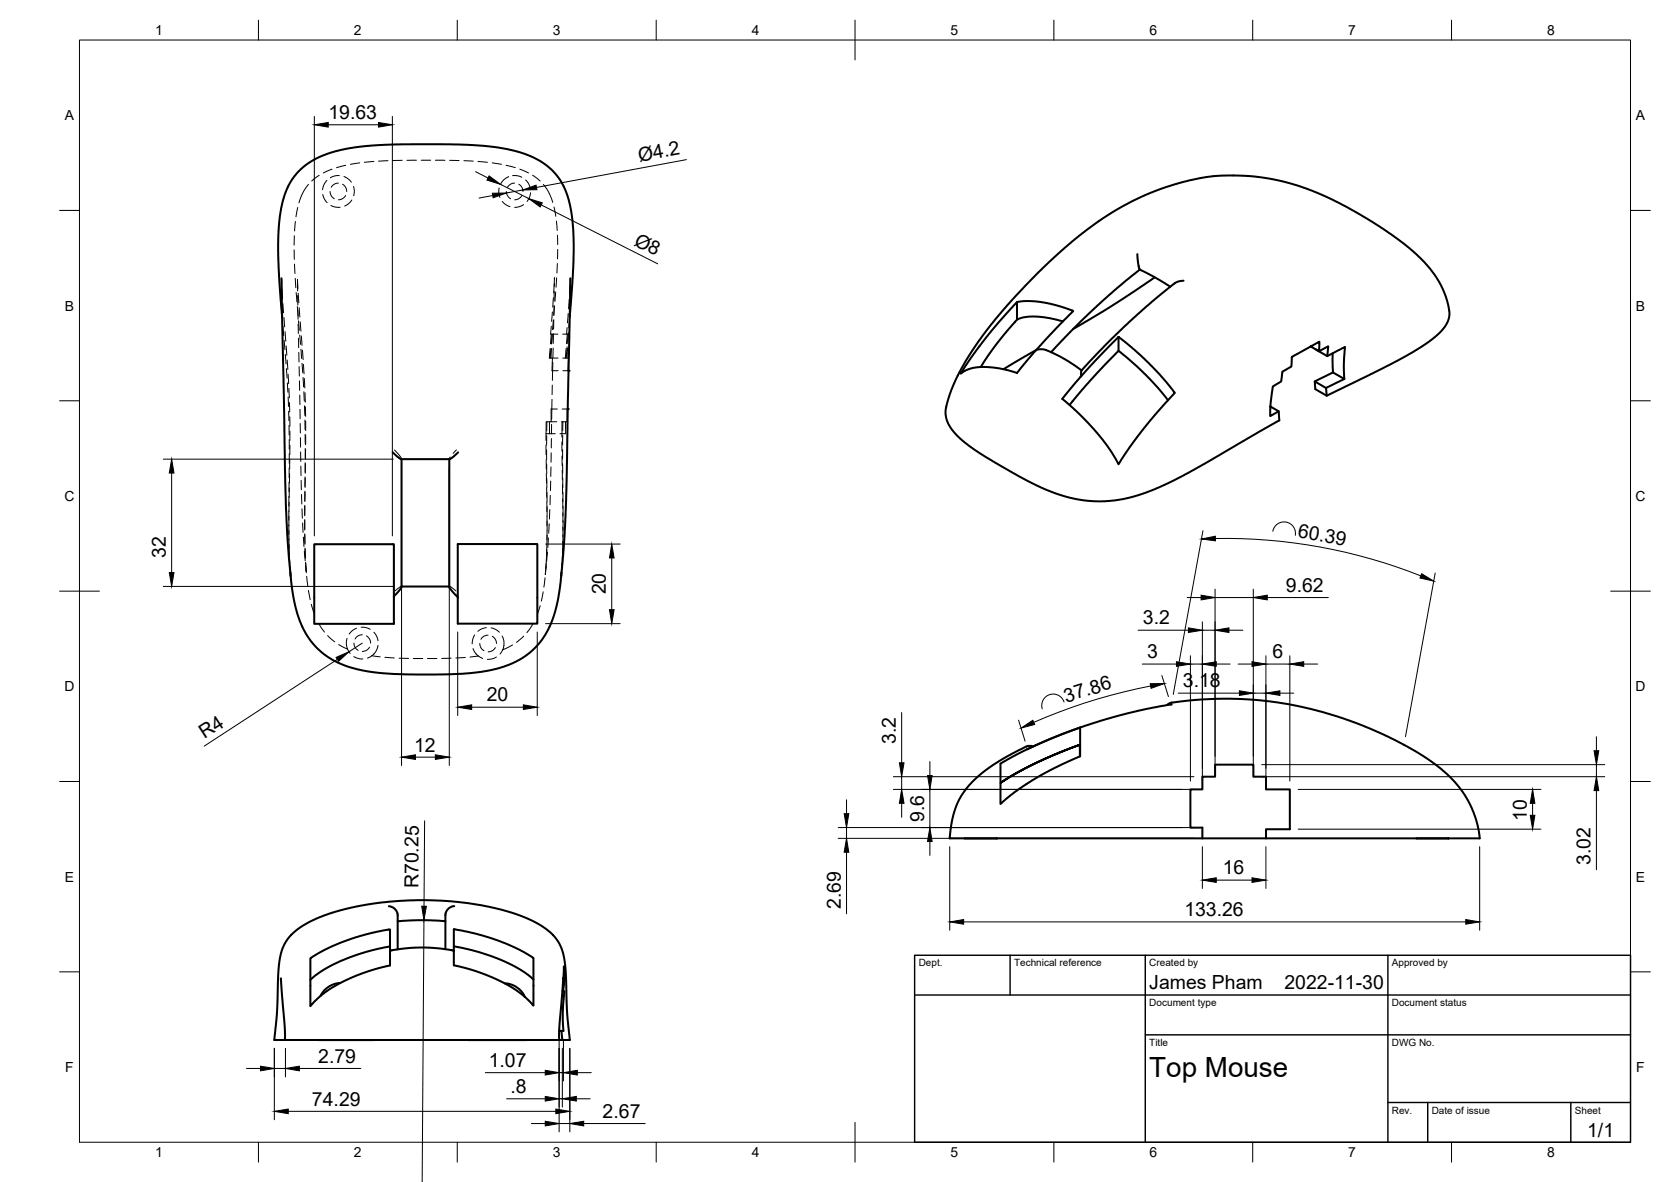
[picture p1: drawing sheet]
<svg xmlns="http://www.w3.org/2000/svg" width="420mm" height="297mm" viewBox="0 0 420 297" stroke-linecap="round" stroke-linejoin="round" font-family="sans-serif">
<!-- layer: Visible -->
<g fill="none" stroke="#000" stroke-width=".51">
<path d="M70.8 69.9l1.1 56.4 .4 9.4 .8 9.1M70.9 79.6l-.8-12.2-.2-6.3 .2-3.9 .6-4.7 .8-3.3 1.1-2.6 1.3-2.2 1.7-1.9 2.4-1.8 2.8-1.4 3.6-1.3 3-.7 4.8-.6 11.6-.5 15.1 .3 5.4 .4 3.2 .6 3.3 .8 3.5 1.4 3 1.8 2.2 2 1.5 2 1.4 2.9 .9 3.1 .6 3.4 .3 5v5.4l-.9 14.3M143.4 69.9l-1.1 55.8-.5 10.6-.7 8.5M255.5 76.2l.2-.3 1.6-.2 3.9 .1 5.1 1.1 3.6 1.3-7.6 7.8-6.6 7.7-4.6-1.2-4-.3-3 .4-1.5 .6-1 .7 2.8-4.3 3.7-5zM255.7 75.9v4.4M286 63.9l.2 2.4 .4 1.4M286.6 67.8l-5.7 4.6-5 4.4-6.6 6.4-5 5.3M286.6 67.7l3.6 1.9 4.1 2.5M290.4 69.7l-10.9 7.2-9.6 5.8M297.6 70.6l-1 .1-1.2 .5-7.3 5.9-8.4 7.8-7.8 8.2M260.6 87.9l-8.3 4.9M260.6 87.9l2.1-.1 2.2 1 3.6 1.9 3.4 2.4"/>
<path d="M267.3 80.8l-3.6-.9-3.1-.3-2.7 .1-1.8 .4a8.4 8.4 0 0 0-2.6 2.7l-3.6 4.5-3.3 4.9M281.2 84.7l4 3.2 3.5 3.2 3.1 3.2 3.2 3.9a.59 .59 0 0 1 .3 .5 .59 .59 0 0 1-.4 .6l-3.8 4.2-4 4.8-3.1 4.1-2.8 4.3-2.1-3.6-3.3-4.3-4.1-4.4-4.6-4.2 4.7-5.6M281.2 84.7l-9.4 9.9 .1-1.5M281.2 84.7v3.5M329.6 87.1l2 1.2 .1-2.4-6.9 3.8-.1 2.4-1.1 .7a1.57 1.57 0 0 0-1.3 1.8v.4a1.43 1.43 0 0 1-1.2 1.5l-1.1 .6-.6 4.7v2.8l2.1-1.2-2.1-1.2M330.9 87.8l2.8 1.7 4.5-2.3-.3 4.7 .1 3.3M331.6 88.3l2.4-1.3-.3 2.5M333.6 99.4l-.2-1.9-2.8-1.7 .1 2 2.9 1.6 14.2-6.9 5.7-3 4.4-2.6 3.9-3.1 1.1-1.2 .9-1.3 .6-2.2-.5-3.5-1.4-3.6-1.8-2.9-1.9-2.5-2.6-2.7-2.7-2.3-3.6-2.6-4.8-3.2-8.6-4.9-3.6-1.7-4.3-1.8-7-2-6.4-1.1-3.6-.2h-4.6l-3.7 .4-5.5 1.1-5.6 1.7-5.2 2.1-4.9 2.6-4.6 2.7-4.3 3.1-5.3 4.3-6.6 6.1-6.1 6.3-4.9 5.7-4.3 5.7-3.1 4.7-2.4 4.5-1.9 4.7-.7 2.6-.2 1.6 .4 1.6 1 2 1.5 1.8 1.9 1.7 5.4 3.8 8.6 4.9 6.2 3.1 5.4 1.9 4.4 .9 4.6 .3 4.1-.4 3.8-.8 4.6-1.6 5.5-2.4 7.6-4.2 19-11-.2-2.2M335.1 88.8l.1 4.8 2.8 1.6M335.2 93.6l-4.6 2.2M338 95.2l-4.6 2.3M98.7 113.7l2.2 1.7h12.2l2.1-1.7"/>
<path d="M101 115.4v32.1l-2 2.3M113 115.4v32.1l1.8 2.3 .3 .2v-13.3h19.4a.47 .47 0 0 1 .6 .1 .47 .47 0 0 1 0 .6v19.3h-20v-6.7M293.7 100.6l-2.2-2.8-3.1-3.3-2.9-2.8-4.3-3.5-6.7 7-5.6 6.6M79 136.8h20v20h-19.3a.46 .46 0 0 1-.6-.1 .46 .46 0 0 1-.1-.5zM73 143.8l.4 4 .7 3.7 1.4 4.8 1.4 2.9 .9 1.4 1.7 2 1.4 1.4 1.9 1.3 2.2 1.2 4.6 1.6 5.6 1 9.2 .4 11.8-.2 4.7-.4 5.6-1.3 3-1.2 2.5-1.5 1.9-1.5 1.9-2 1.4-2 1.3-2.5 .9-2.5 .8-3.1 1-7.5M101 147.4h12M293.5 177.2a5.6 5.6 0 0 1 3.5-.9l5.1-.5 8.1-.2 7 .4 6.1 .9 6.5 1.3 6.3 1.8 6.7 2.4 5.2 2.2 5.9 3 4 2.4 4.6 3.4 3.2 3.1 2.5 3.1 1.9 3.5 1.4 4.2 .6 3.4h-69.8M294.6 177l-8.4 1.6-9.7 2.6-9.5 3.3-8.7 3.8 6.3-2.8 7-2.7M259.8 187.6a3.8 3.8 0 0 0-3.3 .8l-4 2.1-4.5 2.9-2.6 2.1-2.4 2.6-1.3 1.9-1.4 3-1 3.6-.5 4.1h63.5M271.6 187.1l-6.1 2.4-5.2 2.3-4.5 2.3-4.2 2.7 4-2.5 4.2-2.2 5.1-2.4 6.6-2.5v2.9M271.6 182.9v6.2a1.05 1.05 0 0 1-1 1.4l-6.1 2.8-4.7 2.6-4.7 3.2-3.5 2.9v-9.8a.54 .54 0 0 1 .6-.7l6.1-3.2M271.6 182.8v.1"/>
<path d="M242.6 210.7h8.1M242.6 210.7h.1M250.6 210.7h.1M250.7 210.7h.1M302.3 210.7v-2.7h-3v-9.6h3v-3.2h3.2v-3h9.7v3h3.1v3.2h6v10h-6v2.3M356.2 210.7h8M356.2 210.7h.1M364.2 210.7h.1M73.3 234.9l1.9-1.6 1.8-1.2 2.4-1.2 3-1.2 6.8-1.8 8.7-1.3 9.3-.4 7.7 .4 8.1 1.3 3.7 .9 4.4 1.4 4.4 2 2.4 1.7 1.9 1.9 1.5 2.8 .4 1.5 .4 2.7 .5 11.6 .7 7h-74.3l.7-7.1 .2-8.6 .3-4 .9-3.6 1.1-2zM97.8 227.7l1.3 .5 .5 .6 .3 .8 .1 9M98.1 237.8l-6 1.4-5.9 2.1-4.8 2.4-3.4 2.5M98.1 239l3.4-.6 3.8-.3 3.5 .1 4.9 .6a.26 .26 0 0 0 .4 .1 .26 .26 0 0 0 0-.4v-5h.2l5.7 1.2 5 1.6 4.6 1.9 3.9 2.1a1.17 1.17 0 0 1 .6 1.5v10.9l-3.2-3-4-2.6-3-1.4-3.7-1.5-5.3-1.5a.63 .63 0 0 1-.7-.2 .63 .63 0 0 1-.1-.7v-2.8"/>
<path d="M112 231.5l-7.1-.2-4.9 .2M114.1 237.8l6 1.4 5.9 2 4.6 2.4 3.5 2.5M114.2 227.7l-1.3 .5-.5 .6-.4 .8v8.9M70.6 245.9l1 12.3v3.2M78 240.8l4.2-2.4 5.2-2.2 5.9-1.7 4.8-.9v9l-3.5 .9-3.4 1.1-5.7 2.5-2.5 1.4-2.1 1.5-2.9 2.8zM85.6 247l-1.6 .3-1.6 .8-1.1 1-.7 1.2M126.9 247.1l1.5 .3 1.5 .7 1.2 1 .9 1.4M140.6 259.1h.6l.2 2.3M141.6 246l.2-3.1h.2v.1l-.1 1.9a.82 .82 0 0 1-.3 1l-.9 11.6-.1 3.9M141.6 249.1h.3l-.4 5.2 .2 4.8h-.5M141.8 245.9l-.2 3.2h-.2M80.1 261.4h6"/>
<path d="M80.1 261.4h.1M86.1 261.4h8M86.1 261.4h.1M94.1 261.4h.1M117.8 261.4h8M117.8 261.4h.1M125.8 261.4h6.6M125.8 261.4h.1M132.4 261.4h.1"/>
</g>
<!-- layer: Hidden -->
<g fill="none" stroke="#000" stroke-width=".25">
<path d="M74 59.2v2.4M74.3 55.7l-.2 2.3M74.9 52.1l-.5 2.4M77.6 46.3l-1.4 2-1 2.7M80.3 44.1l-1.9 1.4M81.2 48.9l.4 1.1 .7 .9M82.2 45.3l-.8 1.1-.3 1.3M83 48.1l.2 1 .9 .8M83.2 51.6l.9 .4 1.4 .1M83.5 42.5l-2.2 1M85.1 46l-1.1 .3-.7 .8M85.3 44.1l-1.1 .1-1.1 .5"/>
<path d="M86.1 46.3l.7 .7 .4 1.1M86.5 44.4l1.1 .6 .7 .8M86.9 49.1l-.9 .9-.9 .2M86.9 41.5l-2.3 .6M88.5 50.3l-.8 .9-1 .6M88.9 46.8l.2 1.1-.2 1.3M90.4 40.9l-2.3 .4M94 40.6l-2.4 .2M97.6 40.4l-2.4 .1M101.1 40.3l-2.3 .1M104.7 40.3h-2.4M105.9 40.3h2.4"/>
<path d="M109.5 40.3h2.4M113.1 40.3l2.3 .1M116.6 40.4l2.4 .1M120.2 40.6l2.4 .2M123.7 40.9l2.4 .4M125.5 47.3l-.1 1.1 .3 1.2M126.3 50.6l.9 .9 1 .4M127.3 41.5l2.3 .6M127.3 48.1l.3 1 .8 .8M127.9 44.4l-1.2 .7-.8 1.1M128.9 44.1l1.2 .1 1.1 .3M129.4 46l-1 .3-.8 .8"/>
<path d="M130.5 46.3l.7 .7 .3 1.1M130.7 42.5l2.2 1M131.2 49.1l-.9 .9-.9 .2M131.7 51.4l-1.1 .5-1.2 .2M132.2 45.2l.7 1 .4 1.1M133.4 48.4l-.3 1.3-.6 .9M133.9 44.1l1.9 1.4M136.6 46.3l1.4 2 1 2.6M139.3 52l.4 2.4M139.9 55.5l.2 2.4M140.2 59.1v2.4M70.8 69.9v1.6"/>
<path d="M70.9 72.7l.2 2.3M70.9 79.6l.1 1.2M71.1 76.2l.2 2.4M71.4 79.8l.2 2.4M74 62.8v2.4M74 66.4l.2 2.3M74.2 69.9l.2 2.4M74.5 73.5l.2 2.4M74.8 77.1l.2 2.3M74.8 70.7v2.4M74.8 70.2l.1 2.3M74.8 74.3l.1 2.4"/>
<path d="M74.9 77.9l.1 2.3M75 73.7l.1 2.4M75.2 77.3l.2 2.4M138.9 78.4l-.2 2.4M139.1 74.8l-.1 2.4M139.3 76.8v2.3M139.3 71.3l-.1 2.3M139.4 73.2l-.1 2.4M139.4 70.1v-.3v2.2M139.4 76.9l-.2 2.4M139.7 73.4l-.2 2.4M140 69.8l-.2 2.4"/>
<path d="M140.1 66.2l-.1 2.4M140.2 62.7v2.4M142.9 78.8l-.2 2.3M143.1 75.2l-.1 2.4M143.3 79.6l-.3 2.8M143.3 71.6l-.1 2.4M143.4 69.9v.5M71.1 82l.2 2.3M71.4 85.5l.2 2.4M71.7 83.3l.2 2.4M71.7 89.1l.2 2.3M71.9 86.9l.2 2.4"/>
<path d="M72 92.6l.2 2.4M72.2 90.5l.2 2.3M72.2 96.2l.2 2.4M72.4 94l.2 2.4M72.5 99.8v2.3M72.6 97.6l.1 2.4M75 81.4v2.4M75 85l.1 2.4M75.1 80.6l.2 2.4M75.1 88.6l.1 2.4M75.2 92.1l.1 2.4M75.3 95.7l.1 2.4"/>
<path d="M75.4 84.2l.2 2.4M75.4 99.3v2.4M75.5 80.9l.2 2.3M75.7 87.7l.2 2.4M75.8 84.4l.1 2.4M75.9 91.3l.2 2.4M76 88l.2 2.4M76.2 94.9l.1 2.3M76.3 91.6l.2 2.3M76.4 98.4l.1 2.4M76.5 95.1l.1 2.4M76.7 98.7l.1 2.4"/>
<path d="M138.3 87.6l-.2 2.4h.4M138.5 87.6l-.2 2.4M138.5 90h1.8M138.6 82l-.1 2h1.8M138.6 84l-.2 2.4M138.7 87.6l-.2 2.4M138.8 84.1l-.2 2.3M138.9 84l-.2 2.4M138.9 96.8l-.1 2.4M138.9 90l-.1 3.2h.1M138.9 93.2v2.4M138.9 93.2h1.5"/>
<path d="M139 91v2.2M139.1 87.5l-.1 2.4M139.1 80.5l-.2 2.4M139.2 83.9l-.1 2.4M139.2 80.3v2.4M141.5 84h1.4l-.1 2.4M141.5 90h1.4l-.1 3.2M141.5 93.2h1.5M142.3 87.6l-.1 2.4M142.6 87.2l-.2 2.8M142.6 82.3l-.1 1.7M142.6 84l-.1 2.4"/>
<path d="M142.7 87.6l-.1 2.4M142.9 83.6l-.2 2.4M72.6 103.3v2.4M72.7 106.9v2.4M72.7 117.6v2.4M72.7 110.5v2.4M72.7 114.1v2.3M72.8 101.2v2.4M72.8 119v2.4M72.9 104.7v2.4M72.9 115.5l-.1 2.3M72.9 108.3v2.4"/>
<path d="M72.9 111.9v2.4M75.4 102.9l.1 2.3M75.5 106.4v2.4M75.5 110l.1 2.4M75.6 113.6v2.4M75.6 117.1l.1 2.4M76.6 102v2.4M76.7 105.6v2.3M76.7 119.9v2.3M76.7 116.3v2.4M76.7 109.1l.1 2.4M76.8 112.7v2.4"/>
<path d="M76.8 102.2v2.4M76.8 116.5v2.4M76.8 113v2.3M76.9 105.8v2.4M76.9 109.4l-.1 2.4M99.2 113.1l1.2 1.3 .6 1M101 115.3l-.1 .1M113 115.3v.1M113.2 114.9l-.2 .4M114.8 113.1l-.9 .8M137.3 111.9v2.4M137.3 109v1.7"/>
<path d="M137.3 115.5l.1 2.3M137.4 119v2.4M137.4 113.1l.1 2.4M137.5 109.5l-.1 2.4M137.5 116.6v2.4M137.5 106v2.3M138.2 106h-.9v3h.9M138.2 109h1.4M138.5 117.3v2.4M138.6 106h-.4v3M138.6 106h1.4M138.6 113.8v2.3"/>
<path d="M138.6 110.2v2.4M138.7 106.6v2.4M138.7 102.8h-.1v3.2M138.7 102.8v2.6M138.7 102.8h1.4M138.8 100.4l-.1 2.4M141.3 111v2.4M141.3 114.6l.1 2.4M141.3 106v3.8M141.4 102.8h1.3M141.4 118.2v2.4M141.5 116.6v2.3"/>
<path d="M141.5 113v2.4M141.5 109.4v2.4M141.5 106v2.2M142.2 106v3h-1.4M142.6 102.8v3.2h-1.4M72.6 131.9v2.4M72.6 128.3v2.4M72.6 124.8v2.4M72.6 135.5l.1 2.4M72.6 129.7v2.4M72.6 133.3l.1 2.4M72.7 121.2v2.4"/>
<path d="M72.7 126.2v2.4M72.7 136.9v2.4M72.7 139.1l.1 2.3M72.7 122.6v2.4M75.7 120.7l.1 2.4M75.8 124.3l.1 2.4M75.9 127.9l.1 2.3M76.1 131.4l.1 2.4M76.3 135l.1 2.4M76.5 138.5l.2 2.4M76.6 134.1l.1 2.4M76.6 130.6v2.4"/>
<path d="M76.6 130.8v2.4M76.6 127v2.4M76.6 127.3v2.3M76.6 134.4l.1 2.4M76.7 123.4l-.1 2.4M76.7 137.7l.1 2.4M76.7 123.7l-.1 2.4M76.7 138l.1 2.3M76.7 120.1v2.4M137.4 122.6l.1 2.4M137.5 120.2v2.4M137.5 138.1l-.3 4.7"/>
<path d="M137.5 136.9l-.1 2.4M137.5 126.2v2.4M137.5 123.8v2.4M137.5 133.3v2.4M137.6 127.3l-.1 4.8M137.6 130.9v2.4M137.6 134.5l-.1 2.4M137.6 138.8l-.2 2.3M137.9 135.2l-.2 2.4M138.1 131.6l-.1 2.4M138.2 128v2.4M138.4 124.5l-.1 2.4"/>
<path d="M138.5 120.9l-.1 2.4M141.4 139.6l-.1 2.4M141.4 121.8l.1 2.3M141.5 125.3v2.4M141.5 138l-.1 2.4M141.5 120.1v2.4M141.5 123.7v2.4M141.5 136v2.4M141.5 128.9v2.4M141.5 132.5v2.4M141.6 134.4l-.1 2.4M141.6 127.3v2.4"/>
<path d="M141.6 130.9v2.3M72.8 140.5l.1 2.3M72.9 142.6l.1 1.2M73 144l.1 .8M76.8 141.3l.2 2.4M76.8 142.1l.2 1.5M76.9 141.5l.1 2.4M77.1 144.9l.3 2.3M77.6 148.4l.4 2.3M78.3 151.9l.7 2.4M80.2 156.8l1.4 2M82.4 159.7l1.8 1.6"/>
<path d="M89.6 157.9l-.8 .5-1 .9M90.8 157.6l.9 .1 1.4 .4M91.1 159.5l-1.1 .3-.7 .8M92.1 159.8l.8 .7 .3 1.1M94 158.9l.7 1.1 .3 1M100.9 147.4l-1.6 1.1M100.9 147.4l.1 .1M100.9 147.4h.1M113 147.4h.1M113.1 147.4l-.1 .1M113.1 147.4l1.5 1.1M119.4 159.6l-.6 1.2-.1 1"/>
<path d="M122.3 157.7l-1.2 .4-1 .6M122.7 159.6l-1 .3-.8 .8M123.5 157.8l1.1 .4 1 .7M123.8 159.9l.7 .7 .3 1.1M126.3 159.8l.4 1.5v1.1l-.3 .9M131.7 159.9l-1.8 1.5M134 156.7l-1.5 2.3M135.8 152.2l-.7 2.2M136.6 148.7l-.5 2.4M137.1 145.2l-.3 2.4M137.3 141.6l-.2 2.7 .2-2M141.2 143.2l-.1 1.6"/>
<path d="M141.4 141.6l-.2 2.2M85.2 162l2.2 1.1M87.3 160.4l-.2 1.3 .3 1.4M87.4 163.1l.7 1.1M89 165l1.3 .5 .9 .1M89 161.6l.2 1 .8 .8M92.9 162.7l-.6 .6-1.2 .4M93.5 164.8l-1.1 .6M93.5 164.8l2.1 .3M95 162.2l-.5 1.5-1 1.1M96.8 165.2l2.3 .1M100.3 165.4l2.4 .1"/>
<path d="M103.9 165.5h2.4M107.5 165.5h2.4M113.4 165.4l-2.3 .1M117 165.2l-2.4 .2M118.9 163l.7 1.2 .7 .7M120.3 164.9l1.1 .6M120.3 164.9l-2.1 .2M120.6 161.7l.3 1 .8 .8M124.5 162.7l-.9 .9-.9 .2M124.8 165.1l-.8 .4-1.5 .2M126.4 163.3l-.7 1.1M128.9 162.1l-2.5 1.2"/>
</g>
<!-- layer: Visible -->
<g fill="#000">
<circle cx="143" cy="93.2" r=".25"/>
<circle cx="142.7" cy="102.8" r=".25"/>
</g>
<!-- layer: BORDER -->
<g fill="none" stroke="#000" stroke-width=".25">
<path d="M20 10.1h390v276.9h-390zM65 5.1v5M115 5.1v5M165 5.1v5M215 5.1v10M265 5.1v5M315 5.1v5M365 5.1v5M15 52.9h5M410 52.9h5M15 100.7h5M410 100.7h5"/>
<path d="M15 148.6h10M405 148.6h10M15 196.4h5M410 196.4h5M15 244.2h5M410 244.2h5M65 287v5M115 287v5M165 287v5M215 282.1v9.9M265 287v5M315 287v5"/>
<path d="M365 287v5"/>
</g>
<!-- layer: TITLEBLOCK -->
<path d="M230 240.1h180v46.9h-180zM230 250h180M254 240.1v9.9M288 240.1v46.9M349 240.1v46.9M288 260.1h122M349 277.1h61M359 277.1v9.9M395 277.1v9.9" fill="none" stroke="#000" stroke-width=".36"/>
<!-- layer: FD_Dimensions -->
<g fill="none" stroke="#000" stroke-width=".25">
<path d="M79 29.3v105.4M82.5 31.4h12.7M98.7 29.3v105.4M119.6 43.1l3.1 1.6M123.9 49.1l-3.4 .7M125.8 46.3l7.2 3.6M131.5 47.7l-4.2 .8M136.1 51.5l29.3 14.8M172.6 40.1l-37.7 7M41.1 115.4h57.8M43.2 118.9v25M101 117.5v74.9"/>
<path d="M113 117.5v74.9M137.2 136.7h18.7M302.5 133.4l-7.5 41.1M305.6 135.3a133.6 133.6 0 0 1 51.7 9.4M320 133.5a2.87 2.87 0 0 1 3.4-2.3 2.87 2.87 0 0 1 2.3 3.3M41.1 147.4h57.8M115.1 158.8v21M135.1 158.8v21M137.2 156.7h18.7M153.8 140.2v13M286.2 158.4h12.6M298.5 150.2h3.5"/>
<path d="M302.3 156.3v40M302.3 158.4h3.2M305.5 148.1v45M305.5 150.2h9.6M309 158.4h3.5M315.1 148.1v45M318.6 150.2h15.4M360.9 144l-7.5 41.1M84.8 165.7l-33.4 21.8M91.1 161.6l-3.4 2.2M118.6 177.7h13M226.7 179.1v12.6"/>
<path d="M267.5 176.4a2.87 2.87 0 0 0-3.5-1.9 2.87 2.87 0 0 0-1.9 3.6M287.2 166.9h8.6M289.3 172.4a139.5 139.5 0 0 0-29.4 9.1M292.1 169.8l1.7 5.3M296.2 174.2h15.4M299.3 164.8v31.5M299.3 166.9h3M305.8 166.9h3.5M311.3 166.9h3.5M315.1 174.2h3.2M318.3 164.8v31.5M318.3 166.9h6"/>
<path d="M321.8 174.2h3.5M324.3 164.8v31.5M327.8 166.9h3.5M104.5 190.3h5M224.6 198.4h75.6M224.6 195.2h75.6M226.7 195.2v3.2M233.8 191.4v3.5M233.8 198.4v9.6M256.1 181l1.6 5.3M317.2 195.2h86.3M317.2 192.2h86.3"/>
<path d="M326.4 198.4h61.1M401.4 185.2v3.5M401.4 192.2v3M401.4 198.7v19.9M106.8 206.3l-.2 21.5M210.8 208h89.4M210.8 210.7h89.4M212.9 201v3.5M212.9 208v2.7M212.9 214.2v15.4M226.7 201.9v3.5M233.8 211.5v3.5"/>
<path d="M238.8 212.8v21M302.3 212.8v10.5M318.3 212.8v10.5M326.4 208.4h61.1M372 212.8v21M385.4 201.9v3M106.6 231.3l-.4 65.7M242.3 231.7h126.3M305.8 221.2h9M62 268.5h3.5M69 263.4v18M69 268.5h2.8"/>
<path d="M71.8 263.4v7.2M72.5 279.3h67.3M75.3 268.5h15.4M122 269.6h15.1M127.4 276.1h9.7M140.6 261.2v23.2M140.6 276.1h.8M140.6 269.6h1.1M141.4 263.4v14.8M141.7 261.2v10.5M143.3 263.4v21M144.9 276.1h3.5"/>
<path d="M145.2 269.6h3.5M133.6 282.3h3.5M140.6 282.3h2.7M146.8 282.3h15.4"/>
</g>
<g fill="#000" stroke="#000" stroke-width=".25">
<path d="M79 31.4l3.5-.6v1.1zM95.2 30.8l3.5 .6-3.5 .5zM123 44.2l2.8 2.1-3.4-1zM123.8 48.6l3.5-.1-3.3 1.2zM131.5 47.7l3.3-1.2 .2 1.2zM133 49.9l3.4 1.1-.6 1zM43.2 115.4l.6 3.5h-1.2zM302.1 135.5l3.5-.7v1.1zM42.6 143.9h1.2l-.6 3.5zM153.2 153.2h1.2l-.6 3.5zM153.8 136.7l.6 3.5h-1.2zM298.8 157.8l3.5 .6-3.5 .5z"/>
<path d="M302 149.6l3.5 .6-3.5 .6zM305.5 158.4l3.5-.6v1.1zM315.1 150.2l3.5-.6v1.2zM357.5 144.2l3 1.8-3.5-.7zM84.5 165.2l3.2-1.4-2.6 2.4zM115.1 177.7l3.5-.6v1.2zM131.6 177.1l3.5 .6-3.5 .6zM289.2 171.8h3.6l-3.4 1.2zM295.8 166.3l3.5 .6-3.5 .6zM302.3 166.9l3.5-.6v1.2zM311.6 173.6l3.5 .6-3.5 .6zM314.8 166.3l3.5 .6-3.5 .6z"/>
<path d="M318.3 174.2l3.5-.6v1.2zM324.3 166.9l3.5-.6v1.2zM101 190.3l3.5-.6v1.1zM109.5 189.7l3.5 .6-3.5 .5zM226.1 191.7h1.2l-.6 3.5zM233.2 194.9h1.2l-.6 3.5zM256.7 183l3-2 .5 1.1zM400.8 188.7h1.2l-.6 3.5zM401.4 195.2l.6 3.5h-1.2zM212.3 204.5h1.1l-.5 3.5zM212.9 210.7l.5 3.5h-1.1zM226.7 198.4l.6 3.5h-1.2z"/>
<path d="M233.8 208l.6 3.5h-1.2zM385.4 198.4l.5 3.5h-1.1zM384.8 204.9h1.1l-.5 3.5zM106 227.7l1.2 .1-.6 3.5zM238.8 231.7l3.5-.6v1.1zM302.3 221.2l3.5-.6v1.1zM314.8 220.6l3.5 .6-3.5 .5zM368.6 231.1l3.4 .6-3.4 .5zM65.5 267.9l3.5 .6-3.5 .6zM69 279.3l3.5-.6v1.2zM71.8 268.5l3.5-.6v1.2zM137.1 275.5l3.5 .6-3.5 .6z"/>
<path d="M137.1 269l3.5 .6-3.5 .6zM139.8 278.7l3.5 .6-3.5 .6zM141.4 276.1l3.5-.6v1.2zM141.7 269.6l3.5-.6v1.2zM137.1 281.8l3.5 .5-3.5 .6zM143.3 282.3l3.5-.5v1.1z"/>
</g>
<text font-size="7" x="289" y="270.6">Top Mouse</text>
<g font-size="4.9">
<text x="82.6" y="29.9">19.63</text>
<text x="160.8" y="40.7" transform="rotate(-10 160.8 40.7)">Ø4.2</text>
<text x="159.2" y="61.5" transform="rotate(27 159.2 61.5)">Ø8</text>
<text x="326.2" y="134.9" transform="rotate(10 326.2 134.9)">60.39</text>
<text x="41.7" y="140.3" transform="rotate(-90 41.7 140.3)">32</text>
<text x="152.4" y="149.4" transform="rotate(-90 152.4 149.4)">20</text>
<text x="323.3" y="148.7">9.62</text>
<text x="287.4" y="156.9">3.2</text>
<text x="288.4" y="165.4">3</text>
<text x="320" y="165.4">6</text>
<text x="297.4" y="172.7">3.18</text>
<text x="122.4" y="176.3">20</text>
<text x="268.1" y="176.6" transform="rotate(-17 268.1 176.6)">37.86</text>
<text x="51.4" y="185.8" transform="rotate(-33 51.4 185.8)">R4</text>
<text x="104.1" y="188.9">12</text>
<text x="225.3" y="187" transform="rotate(-90 225.3 187)">3.2</text>
<text x="232.3" y="206.6" transform="rotate(-90 232.3 206.6)">9.6</text>
<text x="383.9" y="206.3" transform="rotate(-90 383.9 206.3)">10</text>
<text x="307.4" y="219.7">16</text>
<text x="399.9" y="217.4" transform="rotate(-90 399.9 217.4)">3.02</text>
<text x="105.2" y="223.2" transform="rotate(-90 105.2 223.2)">R70.25</text>
<text x="211.4" y="228.4" transform="rotate(-90 211.4 228.4)">2.69</text>
<text x="297.8" y="230.2">133.26</text>
<text x="289" y="248.5">James Pham</text>
<text x="323" y="248.5">2022-11-30</text>
<text x="80" y="267">2.79</text>
<text x="122.9" y="268.1">1.07</text>
<text x="128.3" y="274.7">.8</text>
<text x="78.4" y="277.8">74.29</text>
<text x="151.5" y="280.9">2.67</text>
<text x="399.1" y="285.7">1/1</text>
</g>
<g font-size="3.5">
<text x="39" y="8.8">1</text>
<text x="89" y="8.8">2</text>
<text x="139" y="8.8">3</text>
<text x="189" y="8.8">4</text>
<text x="239" y="8.8">5</text>
<text x="289" y="8.8">6</text>
<text x="339" y="8.8">7</text>
<text x="389" y="8.8">8</text>
<text x="16.3" y="30.2">A</text>
<text x="411.3" y="30.2">A</text>
<text x="16.3" y="78">B</text>
<text x="411.3" y="78">B</text>
<text x="16.2" y="125.9">C</text>
<text x="411.2" y="125.9">C</text>
<text x="16.2" y="173.7">D</text>
<text x="411.2" y="173.7">D</text>
<text x="16.3" y="221.6">E</text>
<text x="411.3" y="221.6">E</text>
<text x="16.4" y="269.4">F</text>
<text x="411.4" y="269.4">F</text>
<text x="39" y="290.8">1</text>
<text x="89" y="290.8">2</text>
<text x="139" y="290.8">3</text>
<text x="189" y="290.8">4</text>
<text x="239" y="290.8">5</text>
<text x="289" y="290.8">6</text>
<text x="339" y="290.8">7</text>
<text x="389" y="290.8">8</text>
</g>
<g font-size="2.5">
<text x="231" y="242.9">Dept.</text>
<text x="255" y="242.9">Technical reference</text>
<text x="289" y="242.9">Created by</text>
<text x="350" y="242.9">Approved by</text>
<text x="289" y="252.8">Document type</text>
<text x="350" y="252.8">Document status</text>
<text x="289" y="262.9">Title</text>
<text x="350" y="262.9">DWG No.</text>
<text x="350" y="279.9">Rev.</text>
<text x="360" y="279.9">Date of issue</text>
<text x="396" y="279.9">Sheet</text>
</g>
</svg>
